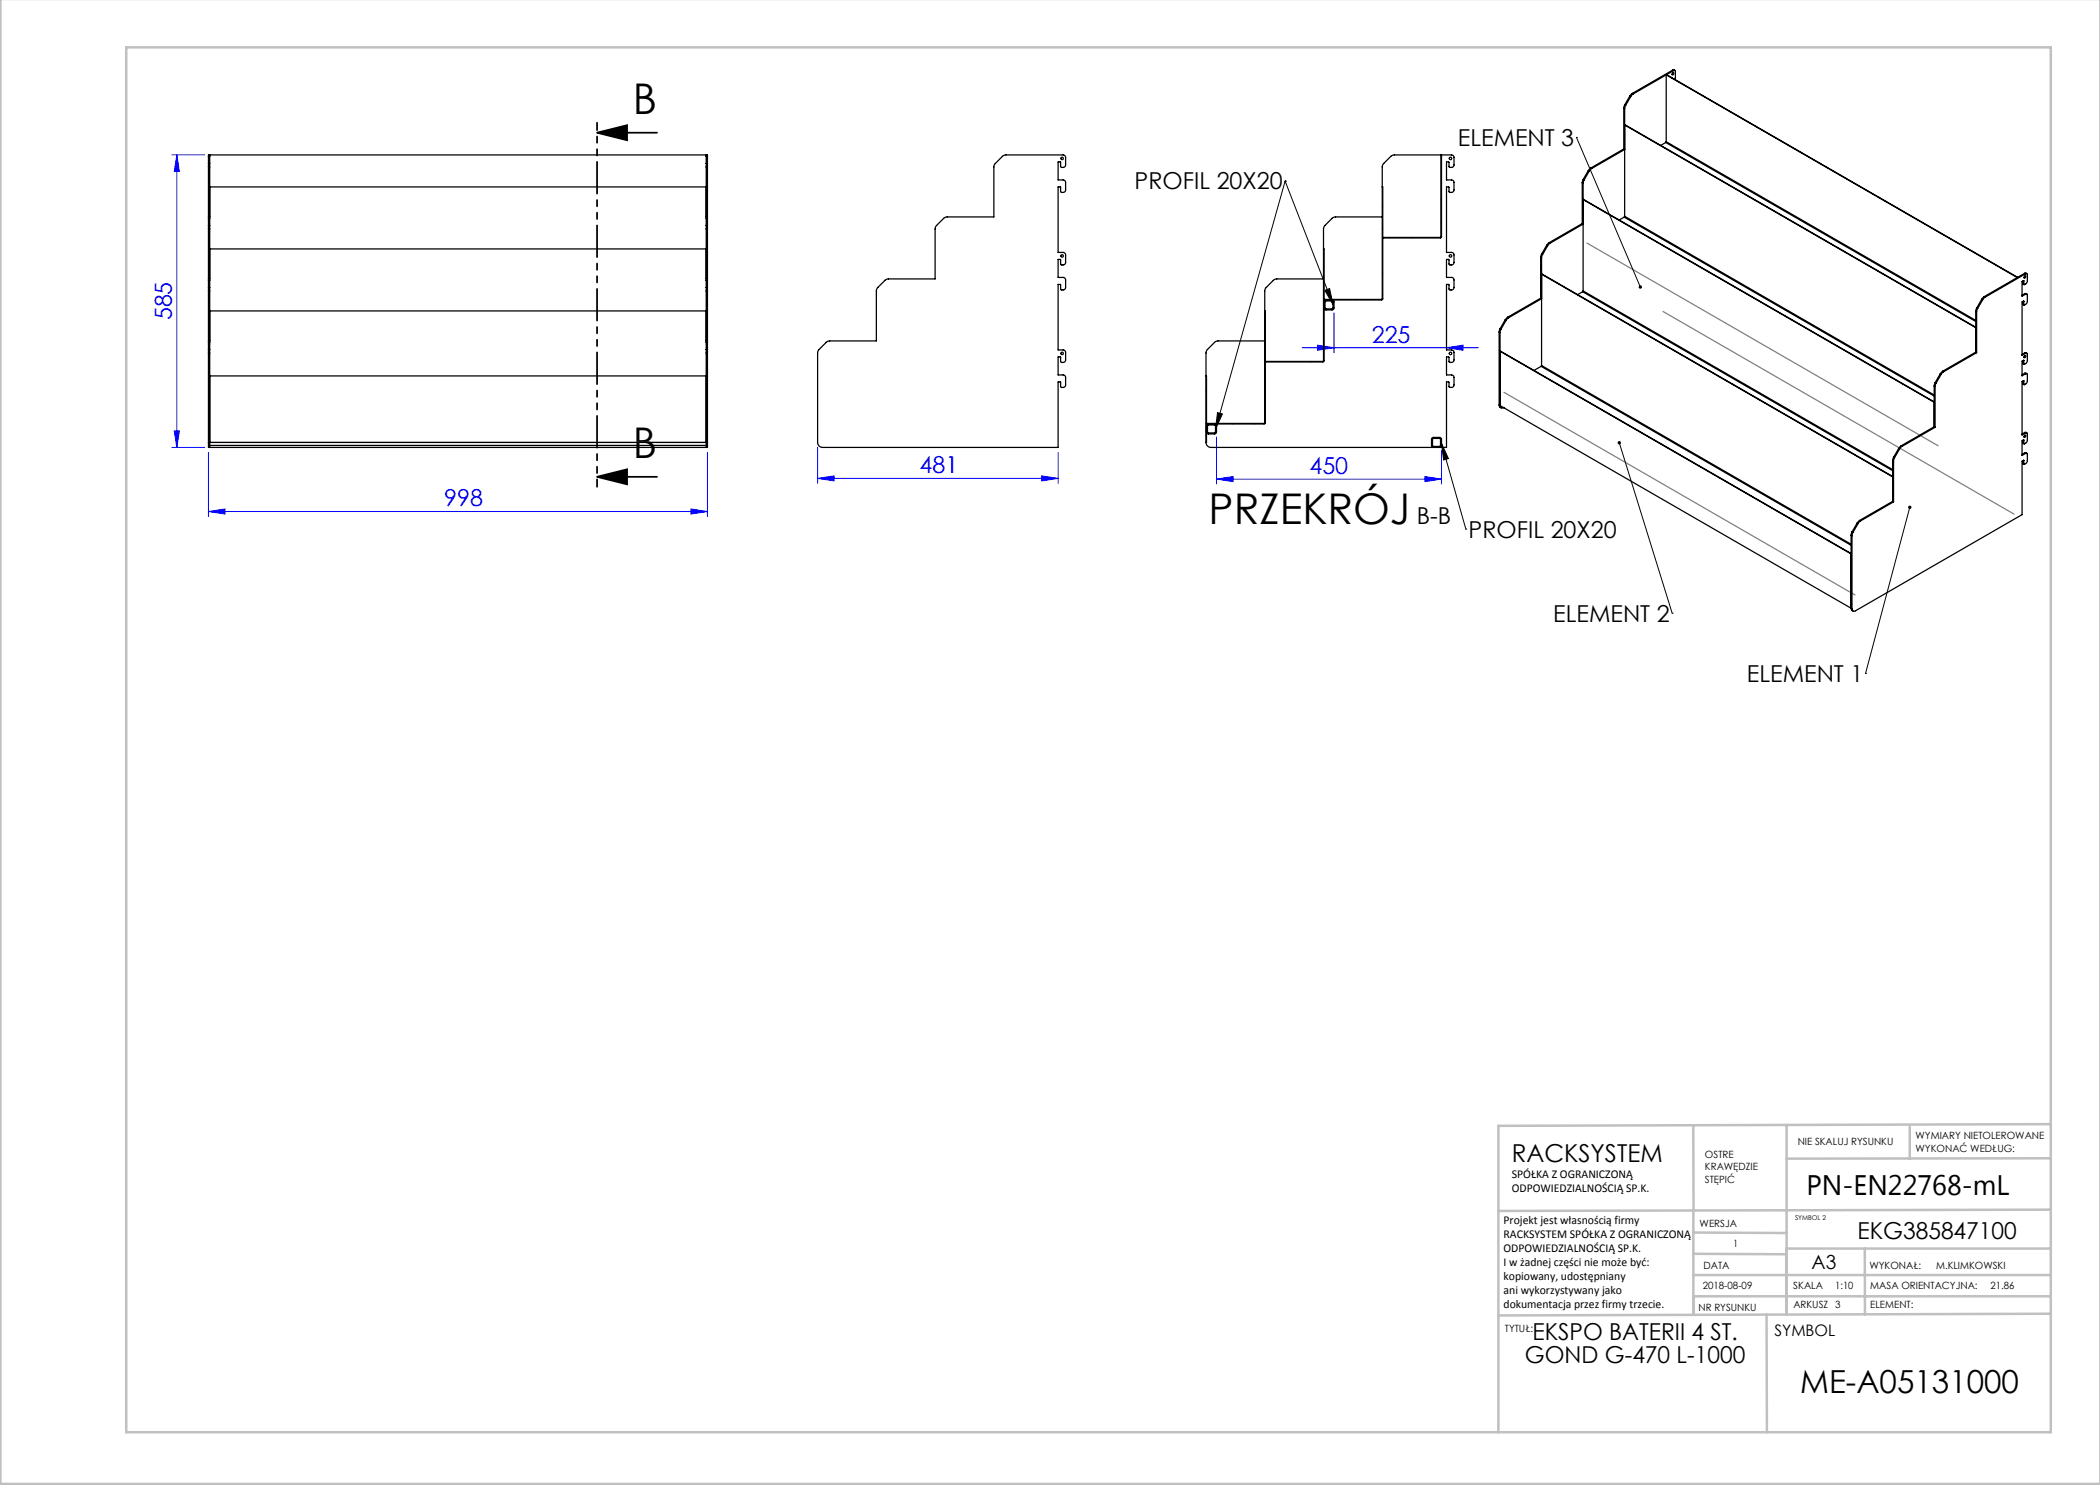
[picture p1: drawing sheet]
<svg xmlns="http://www.w3.org/2000/svg" width="420mm" height="297mm" viewBox="0 0 420 297" stroke-linecap="round" stroke-linejoin="round" font-family="sans-serif">
<g fill="none" stroke="#000" stroke-width=".2">
<path d="M257 36.2h.1M257 36.2l-13.9 49.6M257 36.2l9.6 24.8M315.3 27.5h.1M315.3 27.5l12.8 29.9M265 58.1l.9-.4 .7 3.3zM243.5 82.5l1 .3-1.4 3zM288.3 88.7l4.9 17.1M288.3 88.7l1.4 3-1 .3zM323.9 88.6l10.5 34M293.2 105.8h.1M382 101.5l-8.9 33.2"/>
<path d="M334.4 122.6h.1M373.1 134.7h.1"/>
</g>
<path d="M119.4 26.5h12M119.4 26.5l6-1.5v3zM119.4 95.4h12M119.4 95.4l6-1.5v3z" fill="none" stroke="#000" stroke-width=".35"/>
<g fill="none" stroke="#00f" stroke-width=".2">
<path d="M34.4 31h6.5M35.4 31l.5 3.3h-1zM35.4 31v58.5M260.5 69.5h35.2M263.5 69l3.3 .5-3.3 .6zM266.8 62.6v7.9M289.3 69.5l3.3-.5v1.1zM34.4 89.5h6.5M34.9 86.2h1l-.5 3.3zM41.7 90.5v12.8M141.5 90.5v12.8M163.5 95.7l3.3-.5v1z"/>
<path d="M163.5 89.5v7.2M163.5 95.7h48.1M208.3 95.2l3.3 .5-3.3 .5zM211.6 90.5v6.2M243.3 95.8l3.3-.5v1zM243.3 87.4v9.4M243.3 95.8h45M285 95.3l3.3 .5-3.3 .5zM288.3 90.1v6.7M41.7 102.3l3.3-.5v1zM41.7 102.3h99.8M138.2 101.8l3.3 .5-3.3 .5z"/>
</g>
<path d="M119.4 24.5v72.9" fill="none" stroke="#000" stroke-width=".35" stroke-dasharray="6.3 1.3 1.3 1.3 1.3 1.3" stroke-dashoffset="4.9"/>
<g fill="none" stroke="#c0c0c0" stroke-width=".5">
<path d="M.1 -.1v296.9h419.9M25.2 9.5h385v276.9h-385zM338.7 225.2v16.9M357.3 225v37.9M382 225.4v6.3M410.1 224.8l-110.4 .4v61.2M410.1 231.7h-52.8M338.7 259.3h71.5M338.7 255h71.5M338.7 250.8l18.6 .1M338.7 246.5l18.6 .1M338.7 242.1v20.9"/>
<path d="M373 249.7v13.2M410.1 241.9l-110.4 .3M410.2 249.7h-52.9v13.2M353.3 262.9l.1 23.5M410.2 262.7l-110.5 .4"/>
</g>
<path d="M317.4 48.6l70.2 40.6M300.8 78.5l70.2 40.5M332.6 62.3l70.2 40.5M41.9 88.5h99.3" fill="none" stroke="#808080" stroke-width=".25"/>
<g fill="#000">
<path d="M119.4 26.5l6-1.5v3zM119.4 95.4l6-1.5v3z"/>
<path d="M288.3 88.7l1.4 3-1 .3zM243.5 82.5l1 .3-1.4 3zM265 58.1l.9-.4 .7 3.3z"/>
</g>
<g fill="#00f">
<path d="M41.7 102.3l3.3-.5v1zM138.2 101.8l3.3 .5-3.3 .5zM163.5 95.7l3.3-.5v1zM208.3 95.2l3.3 .5-3.3 .5zM243.3 95.8l3.3-.5v1zM285 95.3l3.3 .5-3.3 .5zM263.5 69l3.3 .5-3.3 .6zM289.3 69.5l3.3-.5v1.1z"/>
<path d="M34.9 86.2h1l-.5 3.3zM35.4 31l.5 3.3h-1z"/>
</g>
<path d="M381.7 101.2a.34 .34 0 0 0 .1 .5 .34 .34 0 0 0 .5-.1 .34 .34 0 0 0-.3-.5v.4v-.4zM323.6 88.3a.34 .34 0 0 0 .1 .6 .34 .34 0 0 0 .5-.3 .34 .34 0 0 0-.4-.4l.1 .4-.1-.4zM327.8 57.2a.34 .34 0 0 0 0 .4 .34 .34 0 0 0 .4 .1l-.1-.3 .1 .3a.34 .34 0 0 0 .1-.5 .34 .34 0 0 0-.5 0z" fill="#000"/>
<g fill="none" stroke="#000" stroke-width=".25">
<path d="M326 19.2l.1 .1M326 19.2l-1 1.7M326.1 19.3l-1 1.7M326.5 18.7l-.5 .5M326.5 18.7l.1 .1M326.6 18.8l-.5 .5M333.3 14.9l70.2 40.6-70.3-40.5v13.3M334.3 15.5h.1M334.5 14.6l.2-.1a.21 .21 0 0 1 0 .3 .21 .21 0 0 1-.3 .1zM334.5 14l.5 .1M334.5 14l.2 .1M334.5 14l-8 4.7"/>
<path d="M334.6 14.6l-.2 .3M334.7 14.1h.3l.1 .1-.1 1.7M334.7 14.1l-8.1 4.7M41.7 32.7v.7M41.7 31.3v-.3h99.8v.3M41.7 31.3v1.4M41.7 33.4v10M41.7 33.4h.2M41.7 32.7h.2M41.7 31.3h.2M41.9 32.7v.7M41.9 31v.3"/>
<path d="M41.9 31.3v1.4M41.9 33.4v10M41.9 37.4h99.3M141.2 32.7v.7M141.2 31v.3M141.2 33.4h.3M141.2 32.7h.3M141.2 31.3h.3M141.2 31.3v1.4M141.2 33.4v10M141.5 32.7v.7M141.5 31.3v1.4"/>
<path d="M141.5 33.4v10M199.1 32.7l1.5-1.5 .5-.2h11.5l.4 .1 .1 .3v1.7a.6 .6 0 0 1-.8 .4l-.2-.2v-.9h-.5v3.6h1.1l.3 .2 .1 1.9a.6 .6 0 0 1-.8 .4l-.2-.2v-.9h-.5v13.1h1.1l.3 .2 .1 1.9a.6 .6 0 0 1-.8 .4l-.2-.2v-.9h-.5v3.6h1.1l.3 .2 .1 1.9a.6 .6 0 0 1-.8 .4l-.2-.2v-.9h-.5v13.1h1.1l.3 .2 .1 1.9a.6 .6 0 0 1-.8 .4l-.2-.2v-.9h-.5v3.6h1.1l.3 .2 .1 1.9a.6 .6 0 0 1-.8 .4l-.2-.2v-.9h-.5v13.1h-47.1a1 1 0 0 1-1-1v-17.9l.2-.6 1.6-1.6 .4-.2h9.6v-10l.1-.5 1.6-1.6 .5-.3h9.5v-10.1l.2-.5 1.6-1.6 .6-.2h9.4v-10zM276.5 37.4v22.4l-.2 .2h-11.5M288.2 31v16.4l-11.6 .1M288.3 31v16.5l-.2 .1h-11.5M316.4 36.6l.2 .1M316.4 36.6v8.1M316.6 36.7v21.5M316.7 35.9l-.3 .7M316.7 35.9l.1 .1M316.8 36l-.2 .7M317.7 34.1l.1 .1"/>
<path d="M317.7 34.1l-1 1.8M317.8 34.2l-1 1.8M318.2 33.6l-.5 .5M318.2 33.6l.1 .1M318.3 33.7l-.5 .5M324.8 29.8l.1 .1-6.6 3.8M324.8 21.6l.1 .1M324.8 21.6v8.2M324.8 29.8l-6.6 3.8M324.9 21.7v21.6M325 20.9l-.2 .7M325 20.9l.1 .1"/>
<path d="M325.1 21l-.2 .7M333.1 28.5l-1 .6M333.1 28.5l62 35.8M333.2 28.3l-.1 .2M333.2 28.3l61.9 35.8M41.7 57.5v.7M41.7 55.8v.3M41.7 45.1v.7M41.7 43.4v.3M41.7 43.7v1.4M41.7 45.8v10M41.7 56.1v1.4"/>
<path d="M41.7 58.2v10M41.7 58.2h.2M41.7 57.5h.2M41.7 56.1h.2M41.7 55.8h.2M41.7 45.8h.2M41.7 45.1h.2M41.7 43.7h.2M41.7 43.4h.2M41.9 57.5v.7M41.9 55.8v.3M41.9 45.1v.7"/>
<path d="M41.9 43.4v.3M41.9 43.7v1.4M41.9 45.8v10M41.9 56.1v1.4M41.9 58.2v10M41.9 49.8h99.3M141.2 57.5v.7M141.2 55.8v.3M141.2 45.1v.7M141.2 43.4v.3M141.2 58.2h.3M141.2 57.5h.3"/>
<path d="M141.2 56.1h.3M141.2 55.8h.3M141.2 45.8h.3M141.2 45.1h.3M141.2 43.7h.3M141.2 43.4h.3M141.2 43.7v1.4M141.2 45.8v10M141.2 56.1v1.4M141.2 58.2v10M141.5 57.5v.7M141.5 55.8v.3"/>
<path d="M141.5 45.1v.7M141.5 43.4v.3M141.5 43.7v1.4M141.5 45.8v10M141.5 56.1v1.4M141.5 58.2v10M264.7 49.8l.1 22.4-.2 .2h-11.5M264.7 55.8h-9.5l-.5 .3-1.7 1.7-.1 26.8-11.6 .1M264.8 59.9l11.6-.1 .1-26.4 .2-.7 1.5-1.5 .6-.2h11.5l.4 .1 .1 .3v1.7a.6 .6 0 0 1-.8 .4l-.2-.2v-.9h-.5v3.6h1.1l.3 .2 .1 1.9a.6 .6 0 0 1-.8 .4l-.2-.2v-.9h-.5v13.1h1.1l.3 .2 .1 1.9a.6 .6 0 0 1-.8 .4l-.2-.2v-.9h-.5v3.6h1.1l.3 .2 .1 1.9a.6 .6 0 0 1-.8 .4l-.2-.2v-.9h-.5v13.1h1.1l.3 .2 .1 1.9a.6 .6 0 0 1-.8 .4l-.2-.2v-.9h-.5v3.6h1.1l.3 .2 .1 1.9a.6 .6 0 0 1-.8 .4l-.2-.2v-.9h-.5v13.1h-47.1a1 1 0 0 1-1-1M265.2 60l-.3 .1-.1 .3M266.4 60l.4 .3-.1 1.6-1.6 .1-.3-.4M276.5 43.4h-9.6l-.5 .3-1.6 1.7-.1 26.8-11.6 .1"/>
<path d="M308.1 59.6l.2 .1-6.6 3.9M308.1 51.5l.2 .1M308.1 51.5v8.1M308.1 59.6l-6.6 3.8M308.3 51.6v21.5M308.3 50.8l-.2 .7M308.3 50.8l.2 .1M308.5 50.9l-.2 .7M309.3 49.1l.2 .1M309.3 49.1l-1 1.7M309.5 49.2l-1 1.7M309.8 48.5l-.5 .6"/>
<path d="M309.8 48.5l.2 .1M310 48.6l-.5 .6M316.4 44.7l.2 .1-6.6 3.8M316.4 44.7l-6.6 3.8M316.5 58.3l-1 .6M316.5 58.3l62 35.8M316.6 58.2l-.1 .1M316.6 58.2l61.9 35.7M324.8 43.4l-1 .6M324.8 43.4l62 35.8M324.9 43.3l-.1 .1M324.9 43.3l61.9 35.7"/>
<path d="M396.4 59.8l.1 .2M396.4 59.8l-1 1.8M396.5 60l-1 1.7M396.9 59.3l-.5 .5M396.9 59.3l.1 .1M397 59.4l-.5 .6M404.6 56.7l.2 .2M404.6 56.7l.2 .1M404.6 56.2v.5M404.7 56.1l.1 .1M404.7 56.1l-.3 .2v2.9l.7-.4M404.8 56.2v.6"/>
<path d="M404.9 55.3l.1-.1a.21 .21 0 0 1 .1 .3 .21 .21 0 0 1-.3 0zM404.9 54.7h.5M404.9 58.7l.5 .1M404.9 54.7l.2 .1M404.9 54.7l-8 4.6M404.9 58.7l.2 .1M404.9 58.7l-.5 .3M405 55.2l-.2 .3M405.1 54.8l.2-.1 .2 .2v1.4l-.3 .4-.3 .2-.1-.1M405.1 58.8h.3l.1 .2v1.4l-.3 .4-.3 .2-.1-.1M405.1 54.8l-8.1 4.6M41.7 69.9v.7"/>
<path d="M41.7 68.2v.3M41.7 70.6h.2M41.7 69.9h.2M41.7 68.5v1.4M41.7 70.6v17.9M41.7 68.5h.2M41.7 68.2h.2M41.9 70.6v18.9M41.9 69.9v.7M41.9 68.2v.3M41.9 68.5v1.4M41.9 62.2h99.3"/>
<path d="M41.9 75.2h99.3M141.2 69.9v.7M141.2 70.6v18.9M141.2 68.2v.3M141.2 70.6h.3M141.2 69.9h.3M141.2 68.5h.3M141.2 68.2h.3M141.2 68.5v1.4M141.5 69.9v.7M141.5 68.2v.3M141.5 68.5v1.4"/>
<path d="M141.5 70.6v17.9M241.2 75.2h.1v13.3h-.1M253 62.2h.1l-.1 22.4-.2 .2h-11.5M253 68.2h-9.6l-.5 .3-1.6 1.6-.1 .5v17.9M265.1 60.2h1.4v1.5h-1.4zM299.8 66.4l.2 .1M299.8 66.4v14.6M300 66.5v14.6a.43 .43 0 0 0 .2 .5 .43 .43 0 0 0 .5-.1M300 65.7l-.2 .7M300 65.7l.2 .1M300.2 65.8l-.2 .7M301 64l.2 .1"/>
<path d="M301 64l-1 1.7M301.2 64.1l-1 1.7M301.5 63.4l-.5 .6M301.5 63.4l.2 .2M301.7 63.6l-.5 .5M308.2 73.3l-1.4 .8M308.2 73.3l62 35.8M308.3 73.1l-.1 .2M308.3 73.1l61.9 35.7M386.8 77.2l.2 .1M386.8 77.2v8.2M387 77.3v8.2"/>
<path d="M387 76.5l-.2 .7M387 76.5l.2 .1M387.2 76.6l-.2 .7M388 74.8l.2 .1M388 74.8l-1 1.7M388.2 74.9l-1 1.7M388.5 74.2l-.5 .6M388.5 74.2l.2 .1M388.7 74.3l-.5 .6M395.1 62.3l.2 .1M395.1 70.4l.2 .1M395.1 62.3v8.1"/>
<path d="M395.1 70.4l-6.6 3.8M395.1 65.5l-70.2-40.5 70.2 40.5M395.3 70.5l-6.6 3.8M395.3 62.4v8.1M395.4 61.6l-.3 .7M395.4 61.6l.1 .1M395.5 61.7l-.2 .7M404.6 60.8l.2 .2M404.6 72.7l.2 .2M404.6 76.7l.2 .2M404.6 60.3v.5M404.6 72.1v.6"/>
<path d="M404.6 76.2v.5M404.6 60.8l.2 .1M404.6 72.7l.2 .1M404.6 76.7l.2 .1M404.7 60.2l.1 .1M404.7 72.1h.1M404.7 76.1l.1 .1M404.7 60.2l-.3 .2v10.7l.7-.4M404.7 72.1l-.3 .1v3l.7-.4M404.7 76.1l-.3 .2v10.7l.7-.4M404.8 60.3v.6M404.8 72.1v.7"/>
<path d="M404.8 76.2v.6M404.9 71.2l.1-.1a.21 .21 0 0 1 .1 .3 .21 .21 0 0 1-.3 0zM404.9 70.6l.5 .1M404.9 74.7h.5M404.9 70.6l.2 .1M404.9 70.6l-.5 .3M404.9 74.7l.2 .1M404.9 74.7l-.5 .3M405 71.1l-.2 .3M405.1 70.7h.3l.1 .1v1.4l-.3 .5-.3 .2-.1-.1M405.1 74.8l.3-.1 .1 .2v1.4l-.3 .5-.3 .1-.1-.1M41.7 88.5v1h99.8v-1"/>
<path d="M41.7 88.5h99.8M41.9 89.1h99.3M241.6 85h1.4v1.5h-1.4zM241.7 84.8l-.3 .1-.1 .3M242.9 84.8l.4 .3-.1 1.6-1.6 .1-.3-.4M286.6 87.7h1.4v1.5h-1.4zM286.7 89.5l-.3-.1-.1-.3v-1.3l.4-.3h1.3l.2 .2 .1 1.5-.4 .3M299.8 81l.1 .4 .3 .2M299.8 81l70.6 40.7M300.7 81.5h.1M378.5 92.1l.2 .1M378.5 92.1v8.2"/>
<path d="M378.5 95.3l-70.2-40.5 70.2 40.6M378.7 92.2v8.2M378.7 91.4l-.2 .7M378.7 91.4l.2 .1M378.9 91.5l-.2 .7M379.7 89.7l.2 .1M379.7 89.7l-1 1.7M379.9 89.8l-1 1.7M380.2 89.2l-.5 .5M380.2 89.2l.2 .1M380.4 89.3l-.5 .5M386.8 85.4l.2 .1"/>
<path d="M386.8 85.4l-6.6 3.8M386.8 80.4l-70.2-40.5 70.2 40.6M387 85.5l-6.6 3.8M404.6 88.6l.2 .2M404.6 92.7l.2 .2M404.6 88.1v.5M404.6 92.1v.6M404.6 88.6l.2 .1M404.6 92.7l.2 .1M404.7 92.1h.1M404.7 92.1l-.3 .1v10.7l-33.3 19.3a.43 .43 0 0 1-.5 0 .43 .43 0 0 1-.2-.5M404.7 88h.1"/>
<path d="M404.7 88l-.3 .2v2.9l.7-.4M404.8 88v.7M404.8 92.1v.7M404.9 87.1l.1-.1a.21 .21 0 0 1 .1 .3 .21 .21 0 0 1-.3 .1zM404.9 86.5l.5 .1M404.9 90.6l.5 .1M404.9 86.5l.2 .1M404.9 86.5l-.5 .3M404.9 90.6l.2 .1M404.9 90.6l-.5 .3M405 87.1l-.2 .3M405.1 90.7h.3l.1 .1v1.4l-.3 .5-.3 .2-.1-.1"/>
<path d="M405.1 86.6h.3l.1 .1v1.4l-.3 .5-.3 .2-.1-.1M370.2 107v14.6l.1 .4 .3 .2M370.2 107l.2 .1M370.2 110.7l-70.2-40.4 70.2 40.5M370.4 107.1v14.6M370.4 106.3l-.2 .7M370.4 106.3l.2 .1M370.6 106.4l-.2 .7M371.4 104.6l.2 .1M371.4 104.6l-1 1.7M371.6 104.7l-1 1.7M371.9 104.1l-.5 .5"/>
<path d="M371.9 104.1l.2 .1M372.1 104.2l-.5 .5M378.5 100.3l.2 .1M378.5 100.3l-6.6 3.8M378.7 100.4l-6.6 3.8"/>
<circle cx="212.4" cy="31.7" r=".25"/>
<circle cx="290.1" cy="31.7" r=".25"/>
<circle cx="212.4" cy="51.2" r=".25"/>
<circle cx="290.1" cy="51.2" r=".25"/>
<circle cx="212.4" cy="70.7" r=".25"/>
<circle cx="290.1" cy="70.7" r=".25"/>
</g>
<g fill="none" stroke="#000" stroke-width=".2">
<path d="M288.2 39.9l.1 .1M288.2 31h.1M271.3 59.9l-.1 .1M275.8 59.9l-.1 .1M276.6 41.2l-.1 .1M276.6 54.7l-.1 .1M276.6 45.7l-.1 .1M276.6 59.2l-.1 .1M277.8 47.5l.1 .1M282.3 47.5l.1 .1M288.2 44.4l.1 .1M241.2 78.2l.1 .1"/>
<path d="M253.1 64.7l-.1 .1M253.1 78.2l-.1 .1M253.1 69.2l-.1 .1M253.2 72.3l.1 .1M262.2 72.3l.1 .1M264.7 61.3l.3 .3M265.2 61.8l.2 .2M241.2 87.2l.1 .1M241.5 85.2l-.2 .2M241.9 84.8l-.2 .2M246.5 84.7l-.1 .1M251 84.7l-.1 .1"/>
<path d="M253.1 82.7l-.1 .1M286.8 89.3l-.2 .2M288.3 87.8l-.2 .2"/>
</g>
<g font-size="8.5">
<text x="126.6" y="22.7">B</text>
<text x="126.6" y="91.5">B</text>
<text x="241.7" y="104.9">PRZEKRÓJ</text>
</g>
<text font-size="6.3" x="360" y="278.5">ME-A05131000</text>
<text font-size="5.6" x="361.3" y="239.1">PN-EN22768-mL</text>
<text font-size="4.9" x="302.4" y="232.4">RACKSYSTEM</text>
<g font-size="4.7">
<text x="291.6" y="29.2">ELEMENT 3</text>
<text x="226.9" y="37.9">PROFIL 20X20</text>
<text x="283.4" y="104.9">B-B</text>
<text x="293.7" y="107.6">PROFIL 20X20</text>
<text x="310.7" y="124.3">ELEMENT 2</text>
<text x="349.4" y="136.4">ELEMENT 1</text>
<text x="371.5" y="247.8">EKG385847100</text>
<text x="306.5" y="268.1">EKSPO BATERII 4 ST.</text>
<text x="305" y="272.6">GOND G-470 L-1000</text>
</g>
<g font-size="4.7" fill="#00f">
<text x="34.4" y="64.1" transform="rotate(-90 34.4 64.1)">585</text>
<text x="274.4" y="68.5">225</text>
<text x="183.9" y="94.7">481</text>
<text x="261.9" y="94.8">450</text>
<text x="88.8" y="101.3">998</text>
</g>
<text font-size="3.9" x="362.3" y="253.8">A3</text>
<text font-size="3.2" x="354.9" y="267.2">SYMBOL</text>
<g font-size="2.4">
<text x="302.4" y="235.6">SPÓŁKA Z OGRANICZONĄ</text>
<text x="302.4" y="238.4">ODPOWIEDZIALNOŚCIĄ SP.K.</text>
<text x="300.7" y="244.7">Projekt jest własnością firmy</text>
<text x="300.7" y="247.5">RACKSYSTEM SPÓŁKA Z OGRANICZONĄ</text>
<text x="300.7" y="250.3">ODPOWIEDZIALNOŚCIĄ SP.K.</text>
<text x="300.7" y="253.1">I w żadnej części nie może być:</text>
<text x="300.7" y="256">kopiowany, udostępniany</text>
<text x="300.7" y="258.8">ani wykorzystywany jako</text>
<text x="300.7" y="261.6">dokumentacja przez firmy trzecie.</text>
</g>
<g font-size="2">
<text x="383.1" y="227.9">WYMIARY NIETOLEROWANE</text>
<text x="341" y="231.6">OSTRE</text>
<text x="359.5" y="228.9">NIE SKALUJ RYSUNKU</text>
<text x="383.1" y="230.4">WYKONAĆ WEDŁUG:</text>
<text x="341" y="234.1">KRAWĘDZIE</text>
<text x="341" y="236.6">STĘPIĆ</text>
<text x="339.9" y="245.4">WERSJA</text>
<text x="346.6" y="249.5">1</text>
<text x="340.5" y="257.7">2018-08-09</text>
<text x="340.7" y="253.8">DATA</text>
<text x="358.7" y="257.7">SKALA</text>
<text x="367" y="257.7">1:10</text>
<text x="373.9" y="253.8">WYKONAŁ:</text>
<text x="374.1" y="257.7">MASA ORIENTACYJNA:</text>
<text x="387.2" y="253.8">M.KLIMKOWSKI</text>
<text x="398.1" y="257.7">21.86</text>
<text x="339.7" y="262.3">NR RYSUNKU</text>
<text x="358.7" y="261.7">ARKUSZ 3</text>
<text x="374.1" y="261.7">ELEMENT:</text>
<text x="301" y="266.4">TYTUŁ:</text>
</g>
<text font-size="1.3" x="359" y="244">SYMBOL 2</text>
</svg>
